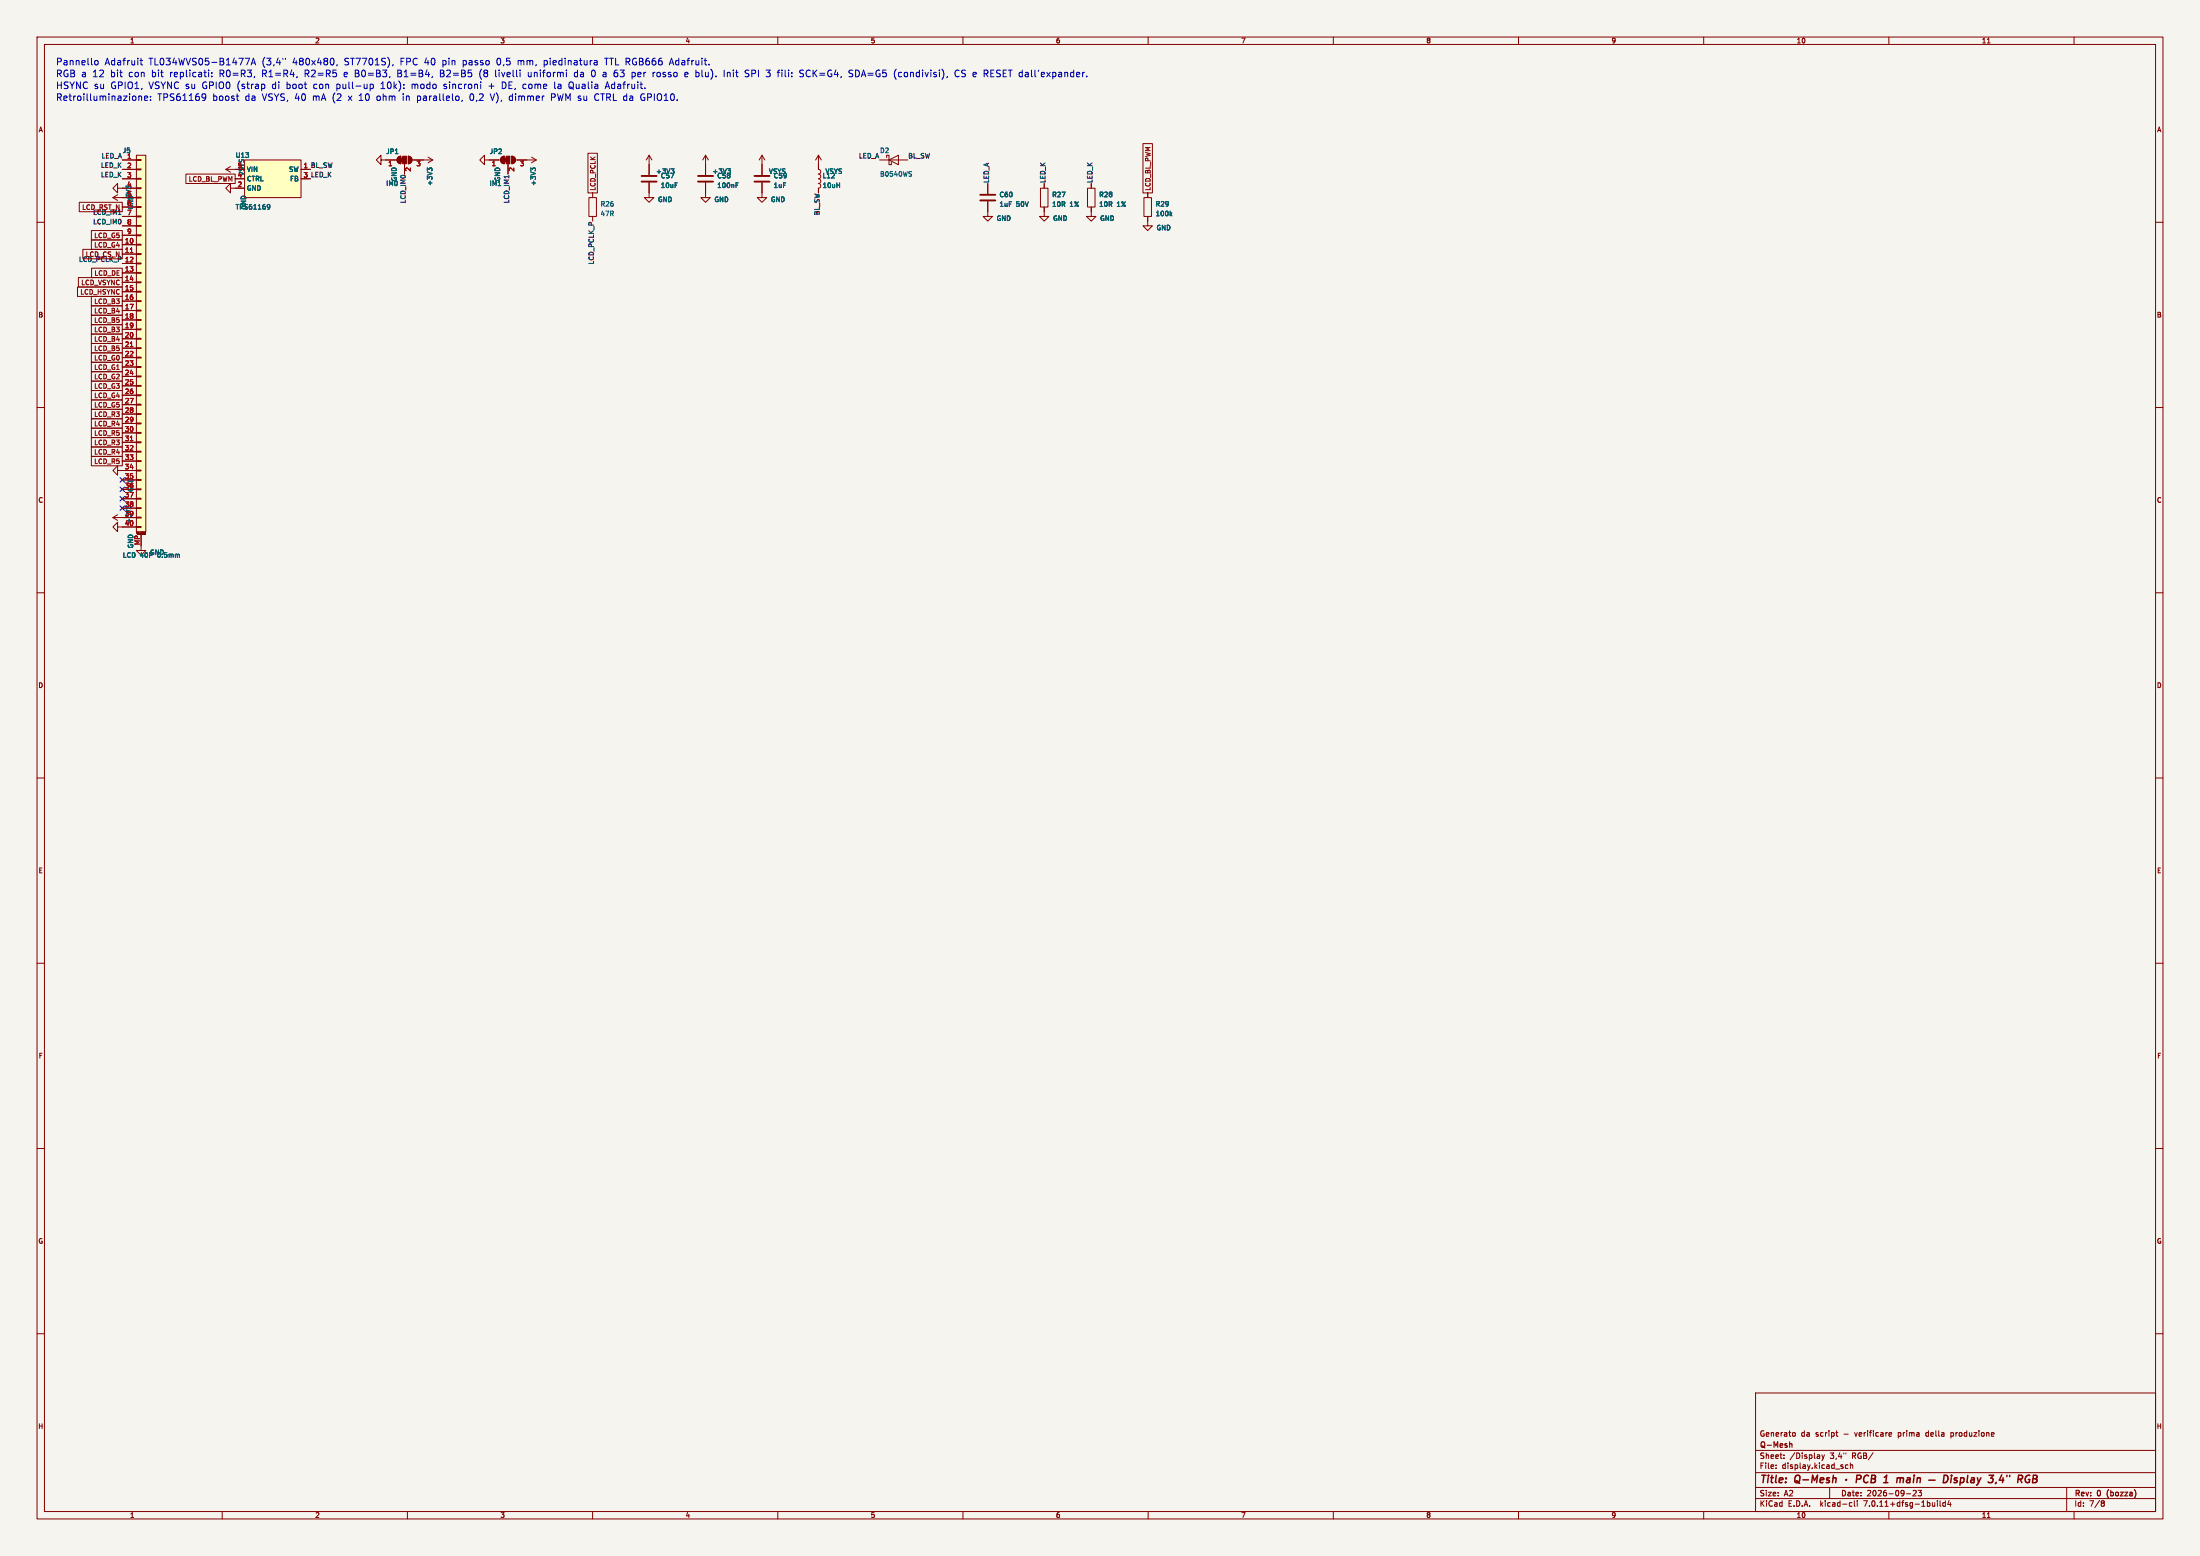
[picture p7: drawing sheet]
<svg xmlns="http://www.w3.org/2000/svg" width="594mm" height="420mm" viewBox="0 0 594 420" stroke-linecap="round" stroke-linejoin="round" font-family="sans-serif">
<path d="M0 0h594v420h-594z" fill="#f5f4ef" stroke="#f5f4ef" stroke-width=".27"/>
<g fill="none" stroke="#840000" stroke-width=".27">
<path d="M10 10h574v400h-574zM12 12h570v396h-570zM60 10v2M110 10v2M160 10v2M210 10v2M260 10v2M310 10v2M360 10v2M410 10v2M460 10v2M510 10v2"/>
<path d="M536.6 11.6h.7M560 10v2M308.6 38.8h2.5v13.3h-2.5zM10 60h2M21.4 54.6h11.6v2.6h-11.6zM30.5 53.3h6.3M30.5 53.3l1.2 .8M31.7 50.8v-1.3l-1.2 1.3 1.2 1.3v-1.3h5.1M31.7 52.6l-1.2 .7M33 43.2h3.8M33 45.7h3.8M33 48.3h3.8"/>
<path d="M33 55.9h3.8M33 58.4h3.8M36.8 58.3h1.3v.2h-1.3zM36.8 55.8h1.3v.2h-1.3zM36.8 53.2h1.3v.3h-1.3zM36.8 50.7h1.3v.2h-1.3zM36.8 48.1h1.3v.3h-1.3zM36.8 45.6h1.3v.2h-1.3zM36.8 43.1h1.3v.2h-1.3zM36.8 41.9h2.6v101.6h-2.6zM50.2 47h13.3v2.5h-13.3zM61 45.7h5"/>
<path d="M61 45.7l1.2 .8M62.2 50.8v-1.3l-1.2 1.3 1.2 1.3v-1.3h3.8M62.2 45l-1.2 .7M63.5 48.3h2.5M66 43.2h15.3v10.1h-15.3zM81.3 45.7h2.5M81.3 48.3h2.5M102.9 43.2v-1.3l-1.3 1.3 1.3 1.3v-1.3h4.3M107.5 42.4l.7-.2v2a1.02 1.02 0 0 1-.9-.7 1.02 1.02 0 0 1 .2-1.1zM109.2 44.2v2.8M110.2 42.2a1.02 1.02 0 0 1 1 1 1.02 1.02 0 0 1-1 1zM111.3 43.2h5.5"/>
<path d="M115.6 42.4l1.2 .8M116.8 43.2l-1.2 .7M130.8 43.2v-1.3l-1.3 1.3 1.3 1.3v-1.3h4.3M135.5 42.4l.6-.2v2a1.02 1.02 0 0 1-.9-.7 1.02 1.02 0 0 1 .3-1.1zM137.2 44.2v2.8M138.2 42.2a1.02 1.02 0 0 1 1 1 1.02 1.02 0 0 1-1 1zM139.2 43.2h5.6M143.5 42.4l1.3 .8M144.8 43.2l-1.3 .7M158.7 41.4h2.6v10.7h-2.6zM159 53.3h2v5.1h-2zM160 52.1v1.2"/>
<path d="M160 58.4v1.3M175.3 49.3v4h1.2l-1.2 1.3-1.3-1.3h1.3M175.3 41.9l-.8 1.3M175.3 41.9v5.3M175.3 41.9l.7 1.3M190.5 49.3v4h1.3l-1.3 1.3-1.3-1.3h1.3M190.5 41.9l-.8 1.3M190.5 41.9v5.3M190.5 41.9l.8 1.3M205.7 49.3v4h1.3l-1.3 1.3-1.2-1.3h1.2M205.7 41.9v5.3M205.7 41.9l-.7 1.3"/>
<path d="M205.7 41.9l.8 1.3M221 41.9v3.8l.4 .2 .2 .5-.2 .4-.4 .2 .4 .2 .2 .4-.2 .5-.4 .2 .4 .1 .2 .5-.2 .4-.4 .2 .4 .2 .2 .5-.2 .4-.4 .2v1.3M221 41.9l-.8 1.3M221 41.9l.7 1.3M237.5 43.2h7.6M239.4 42.5v-.6h.6v2.6h.7v-.7M240 43.2l2.6-1.3v2.6zM266.7 54.4v4h1.3l-1.3 1.3-1.3-1.3h1.3M266.7 49.5v2.8M280.9 50.8h2.1v5.1h-2.1zM281.9 55.9v2.5h1.3l-1.3 1.3-1.2-1.3h1.2M281.9 49.5v1.3"/>
<path d="M293.6 50.8h2.1v5.1h-2.1zM294.6 55.9v2.5h1.3l-1.3 1.3-1.2-1.3h1.2M294.6 49.5v1.3M308.9 53.3h2v5.1h-2zM309.9 58.4v2.6h1.2l-1.2 1.2-1.3-1.2h1.3M309.9 52.1v1.2M582 60h2M20.9 77.5h12.1v2.5h-12.1zM21.2 74.9h11.8v2.6h-11.8zM22.4 67.3h10.6v2.6h-10.6zM24.7 64.8h8.3v2.5h-8.3zM24.7 62.2h8.3v2.6h-8.3z"/>
<path d="M24.7 72.4h8.3v2.5h-8.3zM33 66h3.8M33 68.6h3.8M33 71.1h3.8M33 73.7h3.8M33 76.2h3.8M33 78.7h3.8M33 61h3.8M33 63.5h3.8M36.8 78.6h1.3v.3h-1.3zM36.8 76.1h1.3v.2h-1.3zM36.8 73.5h1.3v.3h-1.3z"/>
<path d="M36.8 71h1.3v.2h-1.3zM36.8 68.5h1.3v.2h-1.3zM36.8 65.9h1.3v.3h-1.3zM36.8 63.4h1.3v.2h-1.3zM36.8 60.8h1.3v.3h-1.3zM24.7 87.6h8.3v2.6h-8.3zM24.7 80h8.3v2.6h-8.3zM24.7 90.2h8.3v2.5h-8.3zM24.7 92.7h8.3v2.6h-8.3zM24.7 95.3h8.3v2.5h-8.3zM24.7 82.6h8.3v2.5h-8.3zM24.7 85.1h8.3v2.5h-8.3z"/>
<path d="M24.7 97.8h8.3v2.5h-8.3zM33 81.3h3.8M33 83.8h3.8M33 86.4h3.8M33 88.9h3.8M33 91.4h3.8M33 94h3.8M33 96.5h3.8M33 99.1h3.8M36.8 98.9h1.3v.3h-1.3zM36.8 96.4h1.3v.2h-1.3zM36.8 93.9h1.3v.2h-1.3z"/>
<path d="M36.8 91.3h1.3v.3h-1.3zM36.8 88.8h1.3v.2h-1.3zM36.8 86.2h1.3v.3h-1.3zM36.8 83.7h1.3v.2h-1.3zM36.8 81.2h1.3v.2h-1.3zM10 110h2M24.7 110.5h8.3v2.5h-8.3zM24.7 115.6h8.3v2.5h-8.3zM24.7 113h8.3v2.6h-8.3zM24.7 100.3h8.3v2.6h-8.3zM24.7 102.9h8.3v2.5h-8.3zM24.7 105.4h8.3v2.6h-8.3z"/>
<path d="M24.7 108h8.3v2.5h-8.3zM24.7 118.1h8.3v2.6h-8.3zM33 101.6h3.8M33 104.1h3.8M33 106.7h3.8M33 109.2h3.8M33 111.8h3.8M33 114.3h3.8M33 116.8h3.8M33 119.4h3.8M36.8 119.3h1.3v.2h-1.3zM36.8 116.7h1.3v.3h-1.3z"/>
<path d="M36.8 114.2h1.3v.2h-1.3zM36.8 111.6h1.3v.3h-1.3zM36.8 109.1h1.3v.2h-1.3zM36.8 106.6h1.3v.2h-1.3zM36.8 104h1.3v.3h-1.3zM36.8 101.5h1.3v.2h-1.3zM582 110h2M24.7 123.2h8.3v2.5h-8.3zM24.7 120.7h8.3v2.5h-8.3zM30.5 139.7h6.3M30.5 139.7l1.2 .8M31.7 127v-1.3l-1.2 1.3 1.2 1.3v-1.3h5.1"/>
<path d="M31.7 138.9l-1.2 .8M33 121.9h3.8M33 124.5h3.8M33 129.5h3.8M33 132.1h3.8M33 134.6h3.8M33 137.2h3.8M36.8 139.6h1.3v.2h-1.3zM36.8 137h1.3v.3h-1.3zM36.8 134.5h1.3v.2h-1.3zM36.8 132h1.3v.2h-1.3zM36.8 129.4h1.3v.3h-1.3z"/>
<path d="M36.8 126.9h1.3v.2h-1.3zM36.8 124.3h1.3v.3h-1.3zM36.8 121.8h1.3v.2h-1.3zM10 160h2M31.7 142.2v-1.2l-1.2 1.2 1.2 1.3v-1.3h5.1M36.8 142.1h1.3v.3h-1.3zM37.1 144.3h2M38.1 144.3v4.3h1.3l-1.3 1.3-1.3-1.3h1.3M39.1 144.2h.1M39.1 144l.1 .1M39.1 143.8h.1M39.2 144.1h.1"/>
<path d="M39.2 143.8h.1M39.3 144.2h-.1M39.3 143.8h.1M39.3 144.2h.1M39.3 143.8v.4M39.3 144v.1M582 160h2M10 210h2M582 210h2M10 260h2M582 260h2M10 310h2"/>
<path d="M582 310h2M10 360h2M474 376h108v32h-108zM582 360h2M474 397.5h108M474 391.5h108M479.5 396.2v.2M479.5 395.4v.2M481.7 393.5v.2M481.7 392.7v.2M484.2 386.7l.5 .3v.5l-.5 .2M491.9 392.7l.3 1"/>
<path d="M492.2 393.7l-.3 .5M492.6 392.7l-.4 1M495.7 386.7h.5M495.9 387.5l.3 .2M499 395.4h-.5l-.3 .3 .2 .6h.6M499.6 395.5l.6-.1v1M499.6 394.9v1.5M510.1 386.7h.4l.2 .3-.7 .2M510.1 387.6h.6M526.7 386.7v1.5M526.7 387.6l.2 .1M526.9 386.7h-.2"/>
<path d="M538.3 386.7l.1 .3-.7 .2M60 408v2M110 408v2M160 408v2M210 408v2M260 408v2M310 408v2M360 408v2M410 408v2M460 408v2M474 404.5h108M474 401.5h108"/>
<path d="M494 401.5v3M499.6 405.6h.4M500 406.5l-.4 .1M500.7 405.1v1.3l.2 .2M501.5 405.1v.1M501.5 405.6v1M510 408v2M514.7 403.2h1.2M516.5 402.4l.6-.1 .3 .4-.9 1.1h.9M517.9 402.3h.9l-.5 .5 .4 .2v.6l-.2 .2-.6-.2M523.1 405.1v.1M523.1 405.6v1"/>
<path d="M523.8 405.1v1.3l.2 .2M525.2 405.6h-.4l-.3 .3 .2 .6h.5M525.2 405.1v1.5M526.2 405l-.3 1.1h.9M526.6 405.6v1M536.6 409.6h.7M558 401.5v6.5M560 408v2M567.6 405.1l.6 .3-.3 .3M567.6 405.7h.3M567.9 405.7l.3 .6-.6 .3"/>
</g>
<g fill="none" stroke="#840000" stroke-width=".4">
<path d="M498.5 399.3v.2M501.3 399.2l.9-.1 .3-.2-.1-.5-.2-.2h-.8l-.2 2M504.5 398.4a.96 .96 0 0 0-1.3 .5 .96 .96 0 0 0 .7 1.3l.4-.2M505.3 399.1h.7M505.4 398.2h.7l.3 .4-.4 .5 .3 .2 .1 .5-.5 .4h-.7zM508.8 398.8l.6-.6-.2 2M513.4 398.9l.6 .2-.2 1.1M524.9 398.2a1 1 0 0 1 1.1 .7 1 1 0 0 1-.5 1.2l-.8 .1zM526.9 398.9l-.2 1.3M526.9 398.2v.2M528.5 399a.49 .49 0 0 0-.8 .2l.7 .6-.3 .4-.5-.1M529.4 399l.6-.1 .3 .3-.3 .9h-.7"/>
<path d="M529.4 398.9l-.2 2M531.3 398.2l-.2 1.7 .3 .3M532.3 399h.7v1.2M533.1 399.3l-.7 .1-.3 .3 .2 .5 .7-.1M533.9 398.9l.3 1.3M534.9 398.9l-.7 1.3M537 398.2h1.3l-.8 .8 .6 .1-.2 .9-.3 .2-.8-.2M540.5 398.1l-.7 1.4h1.3M540.8 398.9l-.1 1.3M541.9 398.2l-.1 .4M548.9 399.1h.7M549 398.2h.7l.3 .4-.4 .5 .3 .2 .1 .5-.5 .4h-.7z"/>
<path d="M508.6 400.2h1.1M534.2 400.2l-.6 .7M539 400.1l-.3 .4"/>
</g>
<path d="M483.2 389.8l.6-.1v1" fill="none" stroke="#840000" stroke-width=".3"/>
<g fill="none" stroke="#006464" stroke-width=".27">
<path d="M72.4 55.2l.4 .1 .1 .6-.3 .5-.3 .1M72.9 55.7l-.5 .3M115.9 45.8l-.5-.5v.8M115.9 45.6l.2-.3 .5 .3M143.8 45.6l.2-.3 .6 .3M143.8 45.8l-.5-.5v.8M181.2 45.6h.8l-.5 .4M181.7 46l.3 .6M196.4 45.6h.8l-.4 .4M197 46l.2 .6M198.7 50h.4M198.7 49.4h.6"/>
<path d="M245.9 47l.2 .2-.2 .4M245.9 46.3l.2 .1M316.1 57.8l.3 .5M316.4 57.4l-.5 .5M34.9 140.1v1"/>
</g>
<g fill="#840000" stroke="#840000" stroke-width=".27">
<path d="M108.2 42.7h.5v1h-.5z"/>
<path d="M107.5 42.4l.7-.2v2a1.02 1.02 0 0 1-.9-.7 1.02 1.02 0 0 1 .2-1.1z"/>
<path d="M108.7 42.2h1v2h-1z"/>
<path d="M110.2 42.2a1.02 1.02 0 0 1 1 1 1.02 1.02 0 0 1-1 1z"/>
<path d="M136.1 42.7h.6v1h-.6z"/>
<path d="M135.5 42.4l.6-.2v2a1.02 1.02 0 0 1-.9-.7 1.02 1.02 0 0 1 .3-1.1z"/>
<path d="M136.7 42.2h1v2h-1z"/>
<path d="M138.2 42.2a1.02 1.02 0 0 1 1 1 1.02 1.02 0 0 1-1 1z"/>
</g>
<path d="M173.2 49h4.1M173.2 47.5h4.1M188.5 49h4M188.5 47.5h4M203.7 49h4.1M203.7 47.5h4.1M264.7 54.1h4M264.7 52.6h4" fill="none" stroke="#840000" stroke-width=".51"/>
<g fill="#ffffc2" stroke="#ffffc2" stroke-width=".27">
<path d="M36.8 41.9h2.6v101.6h-2.6z"/>
<path d="M66 43.2h15.3v10.1h-15.3z"/>
</g>
<path d="M35.2 68.2h.7M35.2 93.6h.7M35.2 119h.7" fill="none" stroke="#a90000" stroke-width=".27"/>
<g fill="none" stroke="#0000c2" stroke-width=".27">
<path d="M25.6 16.5l.3-.2 .5 .2 .1 .7-.2 .2-.4 .1-.3-.1zM37.8 16.3h.7M38.1 15.7v1.6l.4 .2M56.3 18.9v.2M56.3 19.5v1.2M57.2 19.6v.2M66.2 15.7h1.2l-.8 1.8M67.8 17.5l.6-1.8 .6 1.8M68 17h.8M77.1 15.7v.4M90 15.9l.2 .5-.2 1M91 17.4l-.1 .4"/>
<path d="M106.1 17.4l-.1 .4M118.9 19.8h.6M119.5 18.9h-.6v1.8h.7M129.7 19.2l-.2 .7 .2 1M133.8 18.9v1.6l.3 .2M142.6 19.5v1l.6 .2M155.8 19.5l-.6 .1-.1 .3 .1 .7 .6 .1M160.6 16.3l.6 .3v.9M161.2 17.4l-.6 .1M161.2 16.8h-.6M163 19.5l.6 .1M163.2 15.7h1"/>
<path d="M170.8 19.5l.6 .1 .1 .3M176.7 19.5h.1M180.9 17h.8M181.3 15.7l-.6 1.8M195.5 18.9v1.8M196.4 19.5v1.2M196.9 19.5l-.5 .2M201.5 19.8l.5 .1 .2 .5-.3 .3h-.5M201.5 18.9l.7 .1M216 19.6l.8 .3 .2 .5-.4 .3-.7-.1M217 19l-.7-.1-.3 .2M229.6 19.8l.5 .1 .1 .5-.3 .3h-.4"/>
<path d="M229.6 18.9l.6 .1M243.3 19.5l-.5 .1-.2 .3 .1 .7 .6 .1M259 19.1a.85 .85 0 0 0-1.2 .6 .85 .85 0 0 0 .8 1l.4-.1M259.8 19l-.2 .3 .2 .4M37.5 25.9v1.2M37.5 26.1l.2-.2 .5 .1v1.1M39 26.5l.9-.2-.1-.3-.5-.1-.3 .3 .1 .8h.7M40.6 26.9v.2M40.6 26v.2M54.9 25.3h.3l.4 .4a1.2 1.2 0 0 1-.6 1.4M55.6 26.1l-.4 .3h-.3M57.2 20.6v.1"/>
<path d="M63.8 25.9h.7M64.3 27.1h.2M71.4 22.9v.8M100 22.7v1.8M100 22.8l.5-.1 .3 .4-.2 .7h-.6M102.9 23.9h1M103 22.6h-.1M119.8 23.8l.2 .1M119.9 22.8v.4M124.8 27l-.2 .4M127 25.7v1.1M132 23.2h1.4"/>
<path d="M132.4 25.3l.6 1.8M136 22.1h-.4v1.8h.4M137.8 25.9l-.3 .4v.5l.3 .3M148.9 26.3h.7M149.6 25.3h-.7v1.8M149.8 22.1v1.6l.2 .2M153.6 23.3a.6 .6 0 0 0 .8 .6M154 23.5l.3 .1M154.4 22.1a.6 .6 0 0 0-.8 .6M159.9 20.6l.4 .1M160.6 26.7l.6 .4M161.2 25.3l-.6 .5"/>
<path d="M163 20.7h.5M163 20h.5M163.4 23.9l.6-1.8 .6 1.8M163.6 23.4h.8M171.5 20.4l-.3 .3h-.4M173.3 27l.5 .1M173.8 25.3l-.5 .1M184.9 20.1l.9-.2-.1-.3-.5-.1-.3 .3 .1 .8h.7M259.6 20.6l.3 .1"/>
</g>
<path d="M32.4 131.5l1.2 1.2M32.4 136.6l1.2 1.2M32.4 128.9l1.2 1.2M32.4 134l1.2 1.2M33.6 131.5l-1.2 1.2M33.6 136.6l-1.2 1.2M33.6 128.9l-1.2 1.2M33.6 134l-1.2 1.2" fill="none" stroke="#000084" stroke-width=".27"/>
<g font-size="2.8" fill="#840000">
<text x="475" y="400.9">Title:</text>
<text x="484.7" y="400.9">Q-Mesh</text>
<text x="511.2" y="400.9">1</text>
<text x="515.4" y="400.9">main</text>
<text x="542.6" y="400.9">3,4&quot;</text>
</g>
<g font-size="2.5" fill="#0000c2">
<text x="15" y="17.7">Pannello</text>
<text x="28.2" y="17.7">Adafruit</text>
<text x="40.1" y="17.7">TL034WVS05-B1477A</text>
<text x="70.7" y="17.7">(3,4&quot;</text>
<text x="79.1" y="17.7">480x480,</text>
<text x="93.1" y="17.7">ST7701S),</text>
<text x="108.3" y="17.7">FPC 40</text>
<text x="119.8" y="17.7">pin</text>
<text x="125.4" y="17.7">passo</text>
<text x="134.7" y="17.7">0,5</text>
<text x="140.4" y="17.7">mm,</text>
<text x="147.6" y="17.7">piedinatura</text>
<text x="164.2" y="17.7">TTL RGB666</text>
<text x="181.9" y="17.7">Adafruit.</text>
<text x="15" y="20.9">RGB a 12</text>
<text x="29.9" y="20.9">bit</text>
<text x="34.8" y="20.9">con</text>
<text x="41.1" y="20.9">bit</text>
<text x="46.1" y="20.9">replicati:</text>
<text x="59.6" y="20.9">R0=R3,</text>
<text x="71.1" y="20.9">R1=R4,</text>
<text x="82.7" y="20.9">R2=R5</text>
<text x="93.5" y="20.9">e B0=B3,</text>
<text x="108.1" y="20.9">B1=B4,</text>
<text x="119.6" y="20.9">B2=B5</text>
<text x="130.4" y="20.9">(8</text>
<text x="134.7" y="20.9">livelli</text>
<text x="143.7" y="20.9">uniformi</text>
<text x="156.3" y="20.9">da</text>
<text x="161" y="20.9">0</text>
<text x="164.2" y="20.9">a 63</text>
<text x="172.2" y="20.9">per</text>
<text x="177.9" y="20.9">rosso</text>
<text x="186.7" y="20.9">e blu).</text>
<text x="197.4" y="20.9">Init</text>
<text x="203.3" y="20.9">SPI</text>
<text x="209.1" y="20.9">3</text>
<text x="212.3" y="20.9">fili:</text>
<text x="218.3" y="20.9">SCK=G4,</text>
<text x="231.7" y="20.9">SDA=G5</text>
<text x="244" y="20.9">(condivisi),</text>
<text x="260.5" y="20.9">CS e RESET dall'expander.</text>
<text x="15" y="24.2">HSYNC su</text>
<text x="15" y="27.4">Retroilluminazione:</text>
<text x="29.9" y="24.2">GPIO1,</text>
<text x="40.2" y="24.2">VSYNC su</text>
<text x="42.4" y="27.4">TPS61169</text>
<text x="54.7" y="24.2">GPIO0</text>
<text x="57.4" y="27.4">boost</text>
<text x="64.3" y="24.2">(strap</text>
<text x="66.2" y="27.4">da</text>
<text x="70.9" y="27.4">VSYS, 40</text>
<text x="73.8" y="24.2">di</text>
<text x="77.7" y="24.2">boot</text>
<text x="84.7" y="27.4">mA (2</text>
<text x="85.1" y="24.2">con</text>
<text x="91.4" y="24.2">pull-up</text>
<text x="94.5" y="27.4">x 10</text>
<text x="102.3" y="27.4">ohm</text>
<text x="103.5" y="24.2">10k):</text>
<text x="109.4" y="27.4">in</text>
<text x="111.9" y="24.2">modo</text>
<text x="113.4" y="27.4">parallelo,</text>
<text x="120.7" y="24.2">sincroni</text>
<text x="127.7" y="27.4">0,2</text>
<text x="132.8" y="24.2">+</text>
<text x="133.4" y="27.4">V),</text>
<text x="136.5" y="24.2">DE, come</text>
<text x="138.5" y="27.4">dimmer</text>
<text x="149.9" y="27.4">PWM su</text>
<text x="150.9" y="24.2">la</text>
<text x="154.9" y="24.2">Qualia</text>
<text x="161.9" y="27.4">CTRL da</text>
<text x="165" y="24.2">Adafruit.</text>
<text x="174.5" y="27.4">GPIO10.</text>
</g>
<g font-size="2.1" fill="#840000">
<text x="475" y="388">Generato</text>
<text x="486.2" y="388">da</text>
<text x="490.2" y="388">script</text>
<text x="497.9" y="388">-</text>
<text x="501.1" y="388">verificare</text>
<text x="512.9" y="388">prima</text>
<text x="520.5" y="388">della</text>
<text x="527.4" y="388">produzione</text>
<text x="475" y="394">Sheet:</text>
<text x="475" y="391.2">Q-Mesh</text>
<text x="483.2" y="394">/Display</text>
<text x="494.2" y="394">3,4&quot;</text>
<text x="500.2" y="394">RGB/</text>
<text x="475" y="396.7">File:</text>
<text x="481.1" y="396.7">display.kicad_sch</text>
<text x="475" y="406.9">KiCad</text>
<text x="475" y="404.1">Size:</text>
<text x="481.7" y="404.1">A2</text>
<text x="482.7" y="406.9">E.D.A.</text>
<text x="491.6" y="406.9">kicad-cli</text>
<text x="497" y="404.1">Date:</text>
<text x="503.5" y="406.9">7.0.11+dfsg-1build4</text>
<text x="504" y="404.1">2026-09-23</text>
<text x="560" y="404.3">Rev:</text>
<text x="560" y="406.9">Id:</text>
<text x="564.1" y="406.9">7/8</text>
<text x="566.4" y="404.3">0</text>
<text x="569.6" y="404.3">(bozza)</text>
</g>
<g font-size="1.8" fill="#840000">
<text x="35" y="11.9">1</text>
<text x="85" y="11.9">2</text>
<text x="135" y="11.9">3</text>
<text x="185" y="11.9">4</text>
<text x="235" y="11.9">5</text>
<text x="285" y="11.9">6</text>
<text x="335" y="11.9">7</text>
<text x="385" y="11.9">8</text>
<text x="435" y="11.9">9</text>
<text x="485" y="11.9">10</text>
<text x="535" y="11.9">11</text>
<text x="10.3" y="35.9">A</text>
<text x="582.3" y="35.9">A</text>
<text x="50.8" y="49.2">LCD_BL_PWM</text>
<text x="161" y="51.6" transform="rotate(-90 161 51.6)">LCD_PCLK</text>
<text x="310.8" y="51.6" transform="rotate(-90 310.8 51.6)">LCD_BL_PWM</text>
<text x="22.1" y="56.8">LCD_RST_N</text>
<text x="25.3" y="64.5">LCD_G5</text>
<text x="25.3" y="67">LCD_G4</text>
<text x="21.8" y="77.2">LCD_VSYNC</text>
<text x="25.4" y="74.6">LCD_DE</text>
<text x="21.6" y="79.7">LCD_HSYNC</text>
<text x="25.3" y="82.2">LCD_B3</text>
<text x="10.3" y="85.9">B</text>
<text x="25.3" y="89.9">LCD_B3</text>
<text x="25.3" y="84.8">LCD_B4</text>
<text x="25.3" y="87.3">LCD_B5</text>
<text x="582.3" y="85.9">B</text>
<text x="25.3" y="92.4">LCD_B4</text>
<text x="25.3" y="94.9">LCD_B5</text>
<text x="25.3" y="97.5">LCD_G0</text>
<text x="25.3" y="100">LCD_G1</text>
<text x="25.3" y="102.6">LCD_G2</text>
<text x="25.3" y="105.1">LCD_G3</text>
<text x="25.3" y="107.6">LCD_G4</text>
<text x="25.3" y="112.7">LCD_R3</text>
<text x="25.3" y="110.2">LCD_G5</text>
<text x="25.3" y="117.8">LCD_R5</text>
<text x="25.3" y="115.3">LCD_R4</text>
<text x="25.3" y="125.4">LCD_R5</text>
<text x="25.3" y="120.3">LCD_R3</text>
<text x="25.3" y="122.9">LCD_R4</text>
<text x="10.3" y="135.9">C</text>
<text x="582.3" y="135.9">C</text>
<text x="10.3" y="185.9">D</text>
<text x="582.3" y="185.9">D</text>
<text x="10.3" y="235.9">E</text>
<text x="582.3" y="235.9">E</text>
<text x="10.3" y="285.9">F</text>
<text x="582.3" y="285.9">F</text>
<text x="10.3" y="335.9">G</text>
<text x="582.3" y="335.9">G</text>
<text x="10.2" y="385.9">H</text>
<text x="582.2" y="385.9">H</text>
<text x="35" y="409.9">1</text>
<text x="85" y="409.9">2</text>
<text x="135" y="409.9">3</text>
<text x="185" y="409.9">4</text>
<text x="235" y="409.9">5</text>
<text x="285" y="409.9">6</text>
<text x="335" y="409.9">7</text>
<text x="385" y="409.9">8</text>
<text x="435" y="409.9">9</text>
<text x="485" y="409.9">10</text>
<text x="535" y="409.9">11</text>
</g>
<g font-size="1.8" fill="#006464">
<text x="33" y="41.5">J5</text>
<text x="104.1" y="41.8">JP1</text>
<text x="132.1" y="41.8">JP2</text>
<text x="237.5" y="41.5">D2</text>
<text x="63.5" y="42.8">U13</text>
<text x="66.1" y="47.5" transform="rotate(-90 66.1 47.5)">VSYS</text>
<text x="66.5" y="46.6">VIN</text>
<text x="77.9" y="46.6">SW</text>
<text x="177" y="47.1">+3V3</text>
<text x="192.3" y="47.1">+3V3</text>
<text x="207.5" y="47.1">VSYS</text>
<text x="222.8" y="47.1">VSYS</text>
<text x="237.5" y="47.9">B0540WS</text>
<text x="66.5" y="51.7">GND</text>
<text x="66.5" y="49.1">CTRL</text>
<text x="78.2" y="49.1">FB</text>
<text x="104.1" y="50.4">IM0</text>
<text x="107.3" y="49.1" transform="rotate(-90 107.3 49.1)">GND</text>
<text x="116.9" y="50.3" transform="rotate(-90 116.9 50.3)">+3V3</text>
<text x="132.1" y="50.4">IM1</text>
<text x="135.2" y="49.1" transform="rotate(-90 135.2 49.1)">GND</text>
<text x="144.9" y="50.3" transform="rotate(-90 144.9 50.3)">+3V3</text>
<text x="178.3" y="48.3">C57</text>
<text x="178.3" y="50.9">10uF</text>
<text x="193.5" y="50.9">100nF</text>
<text x="193.5" y="48.3">C58</text>
<text x="208.8" y="50.9">1uF</text>
<text x="208.8" y="48.3">C59</text>
<text x="222" y="48.3">L12</text>
<text x="222" y="50.9">10uH</text>
<text x="269.7" y="53.4">C60</text>
<text x="284" y="53.4">R27</text>
<text x="296.7" y="53.4">R28</text>
<text x="36.2" y="56.7" transform="rotate(-90 36.2 56.7)">GND</text>
<text x="63.5" y="56.7">TPS61169</text>
<text x="66.6" y="56.7" transform="rotate(-90 66.6 56.7)">GND</text>
<text x="162" y="55.9">R26</text>
<text x="162" y="58.5">47R</text>
<text x="177.5" y="54.7">GND</text>
<text x="192.8" y="54.7">GND</text>
<text x="208" y="54.7">GND</text>
<text x="269" y="59.8">GND</text>
<text x="269.7" y="56">1uF</text>
<text x="274.4" y="56">50V</text>
<text x="284" y="56">10R</text>
<text x="284.2" y="59.8">GND</text>
<text x="288.8" y="56">1%</text>
<text x="296.7" y="56">10R</text>
<text x="296.9" y="59.8">GND</text>
<text x="301.5" y="56">1%</text>
<text x="311.9" y="55.9">R29</text>
<text x="311.9" y="58.5">100k</text>
<text x="312.2" y="62.4">GND</text>
<text x="36.2" y="132.9" transform="rotate(-90 36.2 132.9)">GND</text>
<text x="36.2" y="148.1" transform="rotate(-90 36.2 148.1)">GND</text>
<text x="40.4" y="150">GND</text>
<text x="33" y="150.7">LCD 40P</text>
<text x="42.6" y="150.7">0.5mm</text>
</g>
<g font-size="1.8" fill="#0f0f0f">
<text x="27.1" y="45.4">LED_K</text>
<text x="27.1" y="47.9">LED_K</text>
<text x="27.3" y="42.8">LED_A</text>
<text x="81.8" y="45.5">1 BL_SW</text>
<text x="231.8" y="42.8">LED_A</text>
<text x="245.1" y="42.8">BL_SW</text>
<text x="81.8" y="48">3 LED_K</text>
<text x="267.2" y="49.5" transform="rotate(-90 267.2 49.5)">LED_A</text>
<text x="282.5" y="49.5" transform="rotate(-90 282.5 49.5)">LED_K</text>
<text x="295.2" y="49.5" transform="rotate(-90 295.2 49.5)">LED_K</text>
<text x="25" y="58.1">LCD_IM1</text>
<text x="109.7" y="55" transform="rotate(-90 109.7 55)">LCD_IM0</text>
<text x="137.7" y="55" transform="rotate(-90 137.7 55)">LCD_IM1</text>
<text x="221.5" y="58.2" transform="rotate(-90 221.5 58.2)">BL_SW</text>
<text x="25" y="60.6">LCD_IM0</text>
<text x="21.2" y="70.8">LCD_PCLK_P 12</text>
<text x="23" y="69.5">LCD_CS_N</text>
<text x="160.5" y="71.5" transform="rotate(-90 160.5 71.5)">LCD_PCLK_P</text>
</g>
<g font-size="1.8" fill="#a90000">
<text x="34.2" y="42.9">1</text>
<text x="34.2" y="45.5">2</text>
<text x="64.1" y="45.5">5</text>
<text x="81.8" y="45.5">1</text>
<text x="104.7" y="45.2">1</text>
<text x="111.2" y="46.4" transform="rotate(-90 111.2 46.4)">2</text>
<text x="112.3" y="45.2">3</text>
<text x="132.6" y="45.2">1</text>
<text x="139.1" y="46.4" transform="rotate(-90 139.1 46.4)">2</text>
<text x="140.3" y="45.2">3</text>
<text x="34.2" y="48">3</text>
<text x="34.2" y="50.5">4</text>
<text x="34.2" y="53.1">5</text>
<text x="64.1" y="50.5">2</text>
<text x="64.1" y="48">4</text>
<text x="81.8" y="48">3</text>
<text x="34.2" y="55.6">6</text>
<text x="34.2" y="58.2">7</text>
<text x="33.6" y="65.8">10</text>
<text x="34.2" y="60.7">8</text>
<text x="34.2" y="63.2">9</text>
<text x="33.6" y="68.3">11</text>
<text x="33.6" y="70.9">12</text>
<text x="33.6" y="73.4">13</text>
<text x="33.6" y="75.9">14</text>
<text x="33.6" y="78.5">15</text>
<text x="33.6" y="81">16</text>
<text x="33.6" y="83.6">17</text>
<text x="33.6" y="86.1">18</text>
<text x="33.6" y="88.6">19</text>
<text x="33.6" y="91.2">20</text>
<text x="33.6" y="93.7">21</text>
<text x="33.6" y="96.3">22</text>
<text x="33.6" y="98.8">23</text>
<text x="33.6" y="101.3">24</text>
<text x="33.6" y="103.9">25</text>
<text x="33.6" y="106.4">26</text>
<text x="33.6" y="109">27</text>
<text x="33.6" y="111.5">28</text>
<text x="33.6" y="114">29</text>
<text x="33.6" y="116.6">30</text>
<text x="33.6" y="119.1">31</text>
<text x="33.6" y="121.7">32</text>
<text x="33.6" y="124.2">33</text>
<text x="33.6" y="126.7">34</text>
<text x="33.6" y="129.3">35</text>
<text x="33.6" y="131.8">36</text>
<text x="33.6" y="134.4">37</text>
<text x="33.6" y="136.9">38</text>
<text x="33.6" y="139.4">39</text>
<text x="33.6" y="142">40</text>
<text x="37.8" y="147.3" transform="rotate(-90 37.8 147.3)">MP</text>
</g>
<text font-size=".5" fill="#840000" x="36.8" y="144.2">Mounting</text>
</svg>
